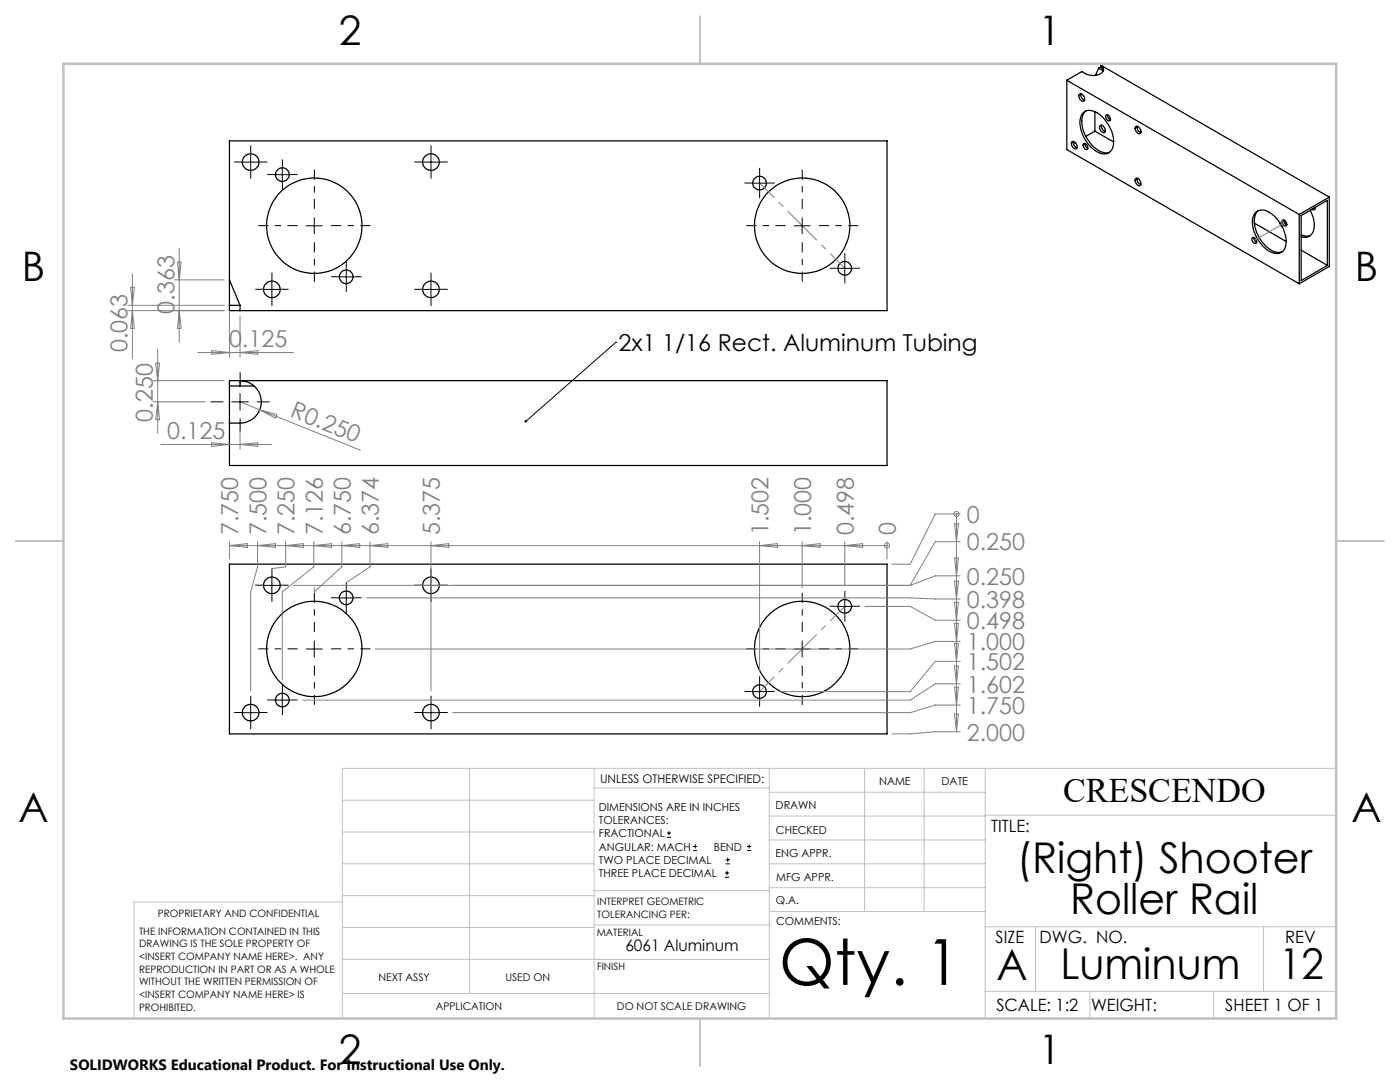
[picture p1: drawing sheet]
<svg xmlns="http://www.w3.org/2000/svg" width="279mm" height="216mm" viewBox="0 0 279 216" stroke-linecap="round" stroke-linejoin="round" font-family="sans-serif">
<g fill="none" stroke="#000" stroke-width=".25">
<path d="M212.9 16v13.8l46.4 26.8M212.9 16l46.4 26.8M215.4 18.8a.82 .82 0 0 1 1.1 1 .4 .4 0 0 1-.3 .4 .4 .4 0 0 1-.5-.2l-.3-.5zM215.7 18.7a1.16 1.16 0 0 0 .8 1.3M219.3 13.6l.9 .5M219.3 13.6l-.7 1.4M219.6 13a.99 .99 0 0 1 .6 1.1 .99 .99 0 0 1-.9 .8 3.7 3.7 0 0 1-3.4-.6l-3 1.7M219.6 13.4l.6 .7M219.6 13l45.7 26.3M219.6 13v.4M219.6 13.4l-.3 .2M45.8 28.1h131.2v33.9h-131.2z"/>
<path d="M214 28.3a.96 .96 0 0 1 .8 1.4 .96 .96 0 0 1-.8-1.4zM214.2 28.2a1.2 1.2 0 0 0 .7 1.3M214.6 28.4l-.4 .2M216.2 28.7a.69 .69 0 0 1 .8 .3 .69 .69 0 0 1-.1 .8 .88 .88 0 0 1-.7-1.1zM216.3 22.4a2.75 2.75 0 0 1 3.6 .8 6.4 6.4 0 0 1 2.1 6.5 2.11 2.11 0 0 1-3.3 .5 7 7 0 0 1-3-6.7zM216.5 28.6a1.01 1.01 0 0 0 .6 1M216.7 22.2a3.5 3.5 0 0 0-.6 3.7 6.3 6.3 0 0 0 4.6 4.6l.7-.1M218.5 26.2l3.8 2.1M218.5 22.3v3.9M218.5 26.2l-1.8 1M219.6 25a.92 .92 0 0 1 .8 .5 .92 .92 0 0 1-.1 1 1.03 1.03 0 0 1-.7-1.5zM219.8 25a1.2 1.2 0 0 0 .8 1.2"/>
<path d="M220.8 22.9a.74 .74 0 0 1 .7 .4 .74 .74 0 0 1-.1 .8 .8 .8 0 0 1-.6-1.2zM221.1 22.9a.93 .93 0 0 0 .5 1M226.7 25.2a.96 .96 0 0 1 .8 1.4 .94 .94 0 0 1-.8-1.4zM226.7 35.6a.96 .96 0 0 1 .8 1.4 .94 .94 0 0 1-.8-1.4zM226.9 25.2a1.1 1.1 0 0 0 .8 1.3M226.9 35.6a1.1 1.1 0 0 0 .8 1.2M227.7 26.2l-.1 .3M265.3 39.3l-6 3.5M265.3 39.3v13.9l-6 3.4M45.8 55.8l2.1 5.1M249.9 47.4a.71 .71 0 0 1 .8 .4 .71 .71 0 0 1-.2 .8 .87 .87 0 0 1-.6-1.2zM250.2 47.4a1.01 1.01 0 0 0 .6 1"/>
<path d="M250.3 44.5l6.4 3.7M250.7 42.3a2.51 2.51 0 0 1 3.3 .5 6.7 6.7 0 0 1 2.5 6.5 1.95 1.95 0 0 1-3 .9 7 7 0 0 1-3.4-6.9zM251.1 42a3.5 3.5 0 0 0-.5 3.8 6.3 6.3 0 0 0 4.5 4.6l.8-.2M255.4 44.4l.2 .5 .3 .4M255.9 44a.7 .7 0 0 1 .7 .2 .7 .7 0 0 1 .2 .7 .61 .61 0 0 1-.7 .1 .61 .61 0 0 1-.3-.7zM256.2 43.9a1.01 1.01 0 0 0 .6 1M256.3 44l.5 .8M259.3 42.8v13.8M259.7 46.9l1.1 .2 .7-.1M259.7 43l5.2-3v13l-5.2 3zM259.7 49.9l5.2 3.1M261.5 41.9a5.1 5.1 0 0 1 .4 4.7 1.73 1.73 0 0 1-2.2 .6"/>
<path d="M262.2 41.6l.2 .1M262.4 41.4a.33 .33 0 0 1-.1 .5 .33 .33 0 0 1-.5-.1M45.8 76h131.2v16.9h-131.2zM45.8 77h4.9M45.8 60.9h2.1M47.9 77v-1a4.2 4.2 0 0 1 4.3 4.2 4.2 4.2 0 0 1-4.3 4.2h-2.1M47.9 60.9v1.1M45.8 112.6h131.2v33.8h-131.2z"/>
<circle cx="50" cy="32.3" r="1.67"/>
<circle cx="56.4" cy="34.8" r="1.36"/>
<circle cx="86" cy="32.3" r="1.67"/>
<circle cx="151.6" cy="36.5" r="1.37"/>
<circle cx="54.3" cy="57.7" r="1.67"/>
<circle cx="62.7" cy="45" r="9.5"/>
<circle cx="69.1" cy="55.2" r="1.36"/>
<circle cx="86" cy="57.7" r="1.67"/>
<circle cx="160.1" cy="45" r="9.5"/>
<circle cx="168.6" cy="53.5" r="1.37"/>
<circle cx="54.3" cy="116.8" r="1.66"/>
<circle cx="69.1" cy="119.3" r="1.36"/>
<circle cx="86" cy="116.8" r="1.66"/>
<circle cx="56.4" cy="139.7" r="1.36"/>
<circle cx="62.7" cy="129.5" r="9.5"/>
<circle cx="151.6" cy="138" r="1.37"/>
<circle cx="160.1" cy="129.5" r="9.5"/>
<circle cx="168.6" cy="121" r="1.37"/>
<circle cx="50" cy="142.2" r="1.66"/>
<circle cx="86" cy="142.2" r="1.66"/>
</g>
<g fill="none" stroke="#000" stroke-width=".2">
<path d="M48.4 32.3h3.3M50 30.7v3.3M54.7 34.9h3.3M56.3 33.2v3.3M84.3 32.3h3.4M86 30.7v3.3M149.9 36.5h3.3M151.6 34.9v3.3M52.6 57.7h3.3M54.3 56.1v3.3M61.1 45h3.3M62.7 43.4v3.3"/>
<path d="M67.4 55.2h3.4M69.1 53.6v3.3M84.3 57.7h3.4M86 56.1v3.3M158.4 45h3.3M160.1 43.4v3.3M166.9 53.6h3.4M168.6 51.9v3.3M47.9 78.5v3.4M122.9 68.3h.1M122.9 68.3l-17.9 15.8M46.2 80.2h3.4"/>
<path d="M52.6 116.8h3.3M54.3 115.1v3.4M67.4 119.3h3.4M69.1 117.6v3.4M84.3 116.8h3.4M86 115.1v3.4M168.6 119.3v3.4M54.7 139.7h3.3M56.3 138v3.4M61.1 129.5h3.3M62.7 127.8v3.4M149.9 138h3.3"/>
<path d="M151.6 136.3v3.4M158.4 129.5h3.3M160.1 127.8v3.4M166.9 121h3.4M48.4 142.2h3.3M50 140.5v3.4M84.3 142.2h3.4M86 140.5v3.4M133.1 167.1h.8M133.1 166.2h.8M133.5 165.8v.9M138.3 169.7h.8"/>
<path d="M138.3 168.9h.8M138.7 168.5v.8M144.7 175h.8M144.7 174.2h.8M144.8 172.4h.9M144.8 171.6h.9M145.1 173.8v.8M145.2 171.1v.9M149.1 169.7h.8M149.1 168.9h.8M149.5 168.5v.8"/>
</g>
<g fill="none" stroke="#808080" stroke-width=".2">
<path d="M26.1 57.4h.7l-.4 3.5zM26.4 54.6v17M34.8 55.8h10M35.4 52.3h.8l-.4 3.5zM35.8 49.5v18.8M25.4 62h19.4M25.4 60.9h19.4M26.4 62l.4 3.5h-.7zM30.5 76h14.3M31.1 72.4h.8l-.4 3.6zM31.5 69.6v16.9M35.8 62l.4 3.5h-.8z"/>
<path d="M39.4 70.3h19.2M42.2 70l3.6 .3-3.6 .4zM45.8 61.9v9.4M47.9 63v8.3M47.9 70.3l3.6-.3v.7zM30.5 80.2h10.5M31.5 80.2l.4 3.5h-.8zM32 88.7h22.3M42.2 88.3l3.6 .4-3.6 .4zM47.9 80.2l3.9 1.6M47.9 85.4v4.3M47.9 88.7l3.6-.4v.8z"/>
<path d="M51.8 81.8l20.2 8.1M51.8 81.8l3.5 .9-.3 .8zM45.8 108.1v3.4M45.8 108.9h131.2M45.8 108.9l3.6-.4v.7zM51.4 108.1v5l-1.4 5v19.8M51.4 108.9l3.6-.4v.7zM57 108.1v5l-2.7 .4M57 108.9l3.6-.4v.7zM58.6 116.8h123M62.6 108.1v5l-6.3 5v17.5M62.6 108.9l3.6-.4v.7z"/>
<path d="M68.2 108.1v5l-5.5 5v-.8M68.2 108.9l3.6-.4v.7zM73.1 119.3h108.5l5.1 .2h4.9M73.8 108.1v5l-4.7 3.2M73.8 108.9l3.6-.4v.7zM86 108.1v29.8M86 108.9l3.6-.4v.7zM151.6 108.1v25.8M151.6 108.9l3.6-.4v.7zM160.1 108.1v9.2M160.1 108.9l3.6-.4v.7zM168.6 108.1v8.8"/>
<path d="M168.6 108.9l3.6-.4v.7zM177 108.9h.1M177 108.1v3.4M190.5 111.3h.8l-.4 3.6zM190.5 104.5h.8l-.4 3.6zM190.5 116h.8l-.4 3.5zM190.9 102.6v43.4M190.9 102.6h.1M191.6 102.6h-4.9l-5.1 10h-3.6M191.6 114.9h-4.9l-5.1 1.9M191.6 108.1h-4.9l-5.1 8.7M172.6 121h9l5.1 2.8h4.9"/>
<path d="M190.5 120.2h.8l-.4 3.6zM190.5 124.4h.8l-.4 3.6zM190.5 128.4h.8l-.4 3.6zM190.5 132.9h.8l-.4 3.6zM190.5 137.1h.8l-.4 3.6zM191.6 128h-4.9l-5.1 1.5h-106.7M191.6 132h-4.9l-5.1 6h-26M191.6 136.5h-4.9l-5.1 3.2h-121.2M190.5 142.5h.8l-.4 3.5zM191.6 140.7h-4.9l-5.1 1.5h-91.3M191.6 146h-4.9l-5.1 .4h-3.6"/>
<circle cx="177" cy="108.9" r=".5"/>
<circle cx="190.9" cy="102.5" r=".5"/>
</g>
<g fill="none" stroke="#000" stroke-width=".2" stroke-dasharray="15.2 1.3 1.3 1.3" stroke-linecap="butt">
<path d="M48.4 32.3h-1.7M50 30.7v-1.7M50 34v1.7M51.7 32.3h1.7M54.7 34.8h-1.4M56.4 33.2v-1.4M56.4 36.5v1.4M58 34.8h1.4M84.4 32.3h-1.7M86 30.7v-1.7M86 34v1.7M87.7 32.3h1.6"/>
<path d="M149.9 36.5h-1.3M151.6 34.9v-1.4M151.6 38.2v1.4M153.3 36.5h1.3M52.6 57.7h-1.7M54.3 56.1v-1.7M54.3 59.4v1.7M55.9 57.7h1.7M67.4 55.2h-1.3M69.1 53.6v-1.4M69.1 56.9v1.3M70.8 55.2h1.3"/>
<path d="M84.4 57.7h-1.7M86 56.1v-1.7M86 59.4v1.7M87.7 57.7h1.6M166.9 53.5h-1.3M168.6 51.9v-1.4M168.6 55.2v1.4M170.3 53.5h1.3M47.9 76.8v-2.5M44.6 80.2h-2.6M47.9 83.5v2.6M51.3 80.2h2.5"/>
<path d="M52.6 116.8h-1.7M54.3 118.4v1.7M54.3 115.1v-1.7M55.9 116.8h1.7M67.4 119.3h-1.3M69.1 117.6v-1.4M70.8 119.3h1.3M84.4 116.8h-1.7M86 118.4v1.7M86 115.1v-1.7M87.7 116.8h1.6M168.6 119.3v-1.4"/>
<path d="M54.7 139.7h-1.4M56.4 138v-1.4M58 139.7h1.4M69.1 120.9v1.4M149.9 138h-1.3M151.6 139.6v1.4M151.6 136.3v-1.4M153.3 138h1.3M166.9 121h-1.3M168.6 122.6v1.4M170.3 121h1.3M48.4 142.2h-1.7"/>
<path d="M50 143.8v1.7M50 140.5v-1.7M51.7 142.2h1.7M56.4 141.3v1.4M84.4 142.2h-1.7M86 143.8v1.7M86 140.5v-1.7M87.7 142.2h1.6"/>
</g>
<path d="M253.3 46.2l-3 1.8M253.3 46.2l3-1.7" fill="none" stroke="#808080" stroke-width=".2" stroke-dasharray="15.2 1.3 1.3 1.3" stroke-linecap="butt"/>
<path d="M160.1 45l-8.5-8.5M160.1 45l8.5 8.5M160.1 129.5l-8.5 8.5M160.1 129.5l8.5-8.5" fill="none" stroke="#808080" stroke-width=".2" stroke-dasharray="15.2 1.3 1.3 1.3" stroke-dashoffset="11.1" stroke-linecap="butt"/>
<g fill="none" stroke="#000" stroke-width=".2" stroke-dasharray="15.2 1.3 1.3 1.3" stroke-dashoffset="13.2" stroke-linecap="butt">
<path d="M59.4 45h-7.9M62.7 41.7v-7.9M62.7 48.4v7.8M66.1 45h7.8M156.8 45h-7.9M160.1 41.7v-7.9M160.1 48.4v7.8M163.4 45h7.9M59.4 129.5h-7.9M62.7 132.8v7.9M62.7 126.1v-7.8M66.1 129.5h7.8"/>
<path d="M156.8 129.5h-7.9M160.1 132.8v7.9M160.1 126.1v-7.8M163.4 129.5h7.9"/>
</g>
<g fill="none" stroke="#c0c0c0" stroke-width=".2">
<path d="M68.3 159.7h50.3M93.7 153.3v44.9M118.6 153.3v49.9M118.6 157.2h34.9M153.5 153.3v49.9M153.5 158.1h43.1M172.5 153.3v28.6M184.4 153.3v28.6M196.6 153.3v49.9M266.7 153.3h-198.4v49.9M68.3 178.7h50.3M68.3 172.4h50.3"/>
<path d="M68.3 166h50.3M68.3 180h-41.6v23.2M118.6 177.7h35M153.5 167.6h43.1M153.5 162.8h43.1M153.5 172.4h43.1M153.5 177.1h43.1M196.6 162.7h70.1M68.3 198.2h85.2M68.3 191.4l85.2 .1M68.3 185.1h50.3M118.6 184.6h35"/>
<path d="M153.6 181.9h43M196.6 197.8h70.1M196.6 184.9h70.1M206.7 184.9v12.9M217.5 197.8v5.4M242.2 197.8v5.4M252.2 184.9v12.9"/>
</g>
<path d="M139.7 3.2v9.5M3.1 107.9h9.6M266.7 107.9h9.5M139.7 203.2v9.6" fill="none" stroke="#c0c0c0" stroke-width=".25"/>
<path d="M12.7 12.7h254v190.5h-254z" fill="none" stroke="#c0c0c0" stroke-width=".5"/>
<path d="M104.7 83.9a.26 .26 0 0 1 .4 0 .26 .26 0 0 1 0 .3 .26 .26 0 0 1-.4 0l.3-.1-.3 .1z" fill="#000"/>
<text font-size="12.7" x="155.5" y="196.5">Qty. 1</text>
<g font-size="8.5">
<text x="202.9" y="174.2">(Right) Shooter</text>
<text x="213.6" y="182.3">Roller Rail</text>
<text x="198.9" y="195.5">A</text>
<text x="211.6" y="195.4">Luminum</text>
<text x="255.3" y="195.4">12</text>
</g>
<g font-size="8.1">
<text x="67.6" y="8.9">2</text>
<text x="207.3" y="8.9">1</text>
<text x="4.4" y="56.2">B</text>
<text x="270.4" y="56.2">B</text>
<text x="3.7" y="164.1">A</text>
<text x="269.7" y="164.1">A</text>
<text x="67.6" y="212.4">2</text>
<text x="207.3" y="212.4">1</text>
</g>
<text font-size="6.9" x="212.2" y="160.1">CRESCENDO</text>
<g font-size="4.7" fill="#808080">
<text x="34.8" y="62.6" transform="rotate(-90 34.8 62.6)">0.363</text>
<text x="25.4" y="70.3" transform="rotate(-90 25.4 70.3)">0.063</text>
<text x="45.7" y="69.3">0.125</text>
<text x="57.7" y="83.1" transform="rotate(22 57.7 83.1)">R0.250</text>
<text x="30.5" y="84.1" transform="rotate(-90 30.5 84.1)">0.250</text>
<text x="33.3" y="87.7">0.125</text>
<text x="47.6" y="106.8" transform="rotate(-90 47.6 106.8)">7.750</text>
<text x="53.2" y="106.8" transform="rotate(-90 53.2 106.8)">7.500</text>
<text x="58.8" y="106.8" transform="rotate(-90 58.8 106.8)">7.250</text>
<text x="64.4" y="106.8" transform="rotate(-90 64.4 106.8)">7.126</text>
<text x="70" y="106.8" transform="rotate(-90 70 106.8)">6.750</text>
<text x="75.6" y="106.8" transform="rotate(-90 75.6 106.8)">6.374</text>
<text x="87.8" y="106.8" transform="rotate(-90 87.8 106.8)">5.375</text>
<text x="153.4" y="106.8" transform="rotate(-90 153.4 106.8)">1.502</text>
<text x="161.9" y="106.8" transform="rotate(-90 161.9 106.8)">1.000</text>
<text x="170.4" y="106.8" transform="rotate(-90 170.4 106.8)">0.498</text>
<text x="178.8" y="106.8" transform="rotate(-90 178.8 106.8)">0</text>
<text x="193" y="104.3">0</text>
<text x="193" y="109.8">0.250</text>
<text x="193" y="116.6">0.250</text>
<text x="193" y="121.3">0.398</text>
<text x="193" y="125.5">0.498</text>
<text x="193" y="129.7">1.000</text>
<text x="193" y="133.7">1.502</text>
<text x="193" y="138.2">1.602</text>
<text x="193" y="142.4">1.750</text>
<text x="193" y="147.8">2.000</text>
</g>
<text font-size="4.7" x="123.4" y="70">2x1 1/16 Rect. Aluminum Tubing</text>
<g font-size="3.4">
<text x="197.8" y="166">TITLE:</text>
<text x="198.7" y="188.1">SIZE</text>
<text x="207.5" y="188.1">DWG. NO.</text>
<text x="256.5" y="188.2">REV</text>
<text x="198.8" y="201.7">SCALE: 1:2</text>
<text x="217.7" y="201.8">WEIGHT:</text>
<text x="244.5" y="201.7">SHEET 1 OF 1</text>
</g>
<text font-size="3.2" x="124.8" y="189.8">6061 Aluminum</text>
<text font-size="3" x="14" y="213.5">SOLIDWORKS Educational Product. For Instructional Use Only.</text>
<text font-size="2.4" x="119.8" y="156.2">UNLESS OTHERWISE SPECIFIED:</text>
<g font-size="2.2">
<text x="119.5" y="161.8">DIMENSIONS ARE IN INCHES</text>
<text x="154.8" y="161.4">DRAWN</text>
<text x="175.4" y="156.6">NAME</text>
<text x="187.9" y="156.7">DATE</text>
<text x="119.5" y="164.4">TOLERANCES:</text>
<text x="119.5" y="167.1">FRACTIONAL</text>
<text x="154.9" y="166.3">CHECKED</text>
<text x="119.5" y="169.7">ANGULAR: MACH</text>
<text x="119.5" y="172.4">TWO PLACE DECIMAL</text>
<text x="142.5" y="169.7">BEND</text>
<text x="154.8" y="171">ENG APPR.</text>
<text x="119.5" y="175">THREE PLACE DECIMAL</text>
<text x="154.9" y="175.7">MFG APPR.</text>
<text x="154.9" y="180.4">Q.A.</text>
<text x="154.9" y="184.6">COMMENTS:</text>
</g>
<g font-size="2.1">
<text x="75.5" y="195.7">NEXT ASSY</text>
<text x="100.9" y="195.7">USED ON</text>
<text x="86.9" y="201.5">APPLICATION</text>
<text x="123.1" y="201.6">DO NOT SCALE DRAWING</text>
</g>
<g font-size="2">
<text x="31.5" y="182.9">PROPRIETARY AND CONFIDENTIAL</text>
<text x="119.2" y="180.6">INTERPRET GEOMETRIC</text>
<text x="119.2" y="183.1">TOLERANCING PER:</text>
<text x="27.8" y="186.5">THE INFORMATION CONTAINED IN THIS</text>
<text x="27.8" y="189">DRAWING IS THE SOLE PROPERTY OF</text>
<text x="27.8" y="191.6">&lt;INSERT COMPANY NAME HERE&gt;. ANY</text>
<text x="119.1" y="186.7">MATERIAL</text>
<text x="27.8" y="194.1">REPRODUCTION IN PART OR AS A WHOLE</text>
<text x="27.8" y="196.6">WITHOUT THE WRITTEN PERMISSION OF</text>
<text x="119.1" y="193.5">FINISH</text>
<text x="27.8" y="199.1">&lt;INSERT COMPANY NAME HERE&gt; IS</text>
<text x="27.8" y="201.7">PROHIBITED.</text>
</g>
</svg>
